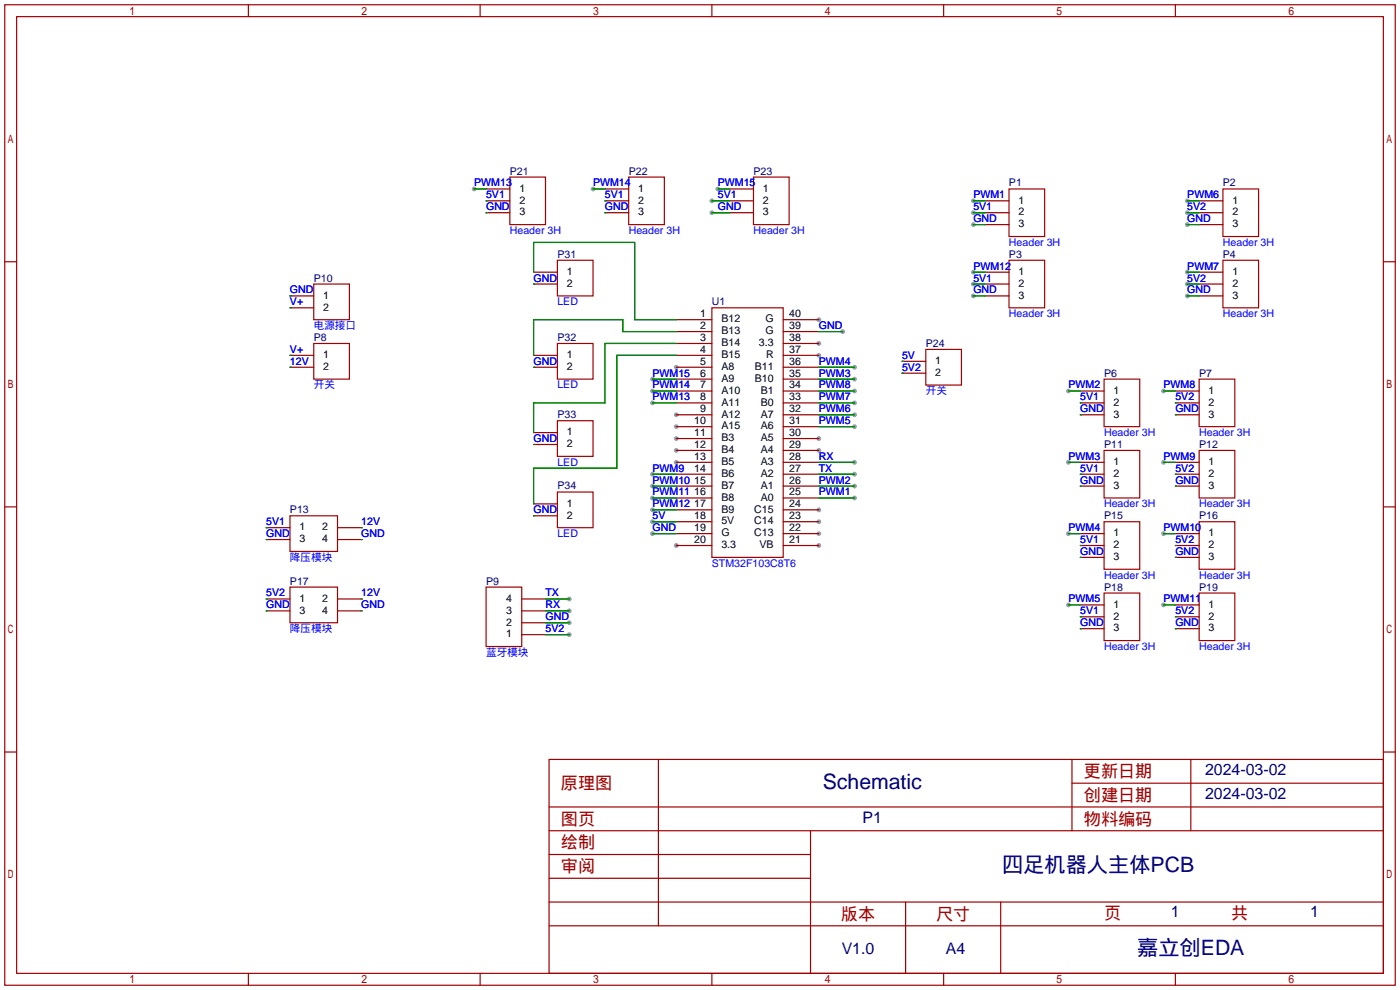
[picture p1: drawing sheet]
<svg xmlns="http://www.w3.org/2000/svg" width="299mm" height="212mm" viewBox="0 0 299 212" stroke-linecap="round" stroke-linejoin="round" font-family="sans-serif">
<g fill="#999">
<circle cx="144.5" cy="78.5" r=".51"/>
<circle cx="144.5" cy="88.6" r=".51"/>
<circle cx="144.5" cy="91.2" r=".51"/>
<circle cx="144.5" cy="93.7" r=".51"/>
<circle cx="144.5" cy="96.3" r=".51"/>
<circle cx="144.5" cy="98.8" r=".51"/>
<circle cx="144.5" cy="116.6" r=".51"/>
<circle cx="175" cy="116.6" r=".51"/>
<circle cx="175" cy="114" r=".51"/>
<circle cx="175" cy="111.5" r=".51"/>
<circle cx="175" cy="109" r=".51"/>
<circle cx="175" cy="96.3" r=".51"/>
<circle cx="175" cy="93.7" r=".51"/>
<circle cx="175" cy="75.9" r=".51"/>
<circle cx="175" cy="73.4" r=".51"/>
<circle cx="175" cy="68.3" r=".51"/>
<circle cx="121.7" cy="128" r=".51"/>
<circle cx="121.7" cy="130.6" r=".51"/>
<circle cx="121.7" cy="133.1" r=".51"/>
<circle cx="121.7" cy="135.6" r=".51"/>
<circle cx="208" cy="42.9" r=".51"/>
<circle cx="248.7" cy="114" r=".51"/>
<circle cx="248.7" cy="98.8" r=".51"/>
<circle cx="248.7" cy="83.6" r=".51"/>
<circle cx="253.7" cy="58.2" r=".51"/>
<circle cx="253.7" cy="42.9" r=".51"/>
<circle cx="228.3" cy="83.6" r=".51"/>
<circle cx="228.3" cy="98.8" r=".51"/>
<circle cx="228.3" cy="114" r=".51"/>
<circle cx="228.3" cy="129.3" r=".51"/>
<circle cx="208" cy="58.2" r=".51"/>
<circle cx="248.7" cy="129.3" r=".51"/>
<circle cx="139.4" cy="83.6" r=".51"/>
<circle cx="139.4" cy="86.1" r=".51"/>
<circle cx="180.1" cy="70.9" r=".51"/>
<circle cx="182.6" cy="81" r=".51"/>
<circle cx="182.6" cy="78.5" r=".51"/>
<circle cx="182.6" cy="83.6" r=".51"/>
<circle cx="182.6" cy="86.1" r=".51"/>
<circle cx="182.6" cy="88.6" r=".51"/>
<circle cx="182.6" cy="91.2" r=".51"/>
<circle cx="182.6" cy="98.8" r=".51"/>
<circle cx="182.6" cy="101.3" r=".51"/>
<circle cx="182.6" cy="106.4" r=".51"/>
<circle cx="182.6" cy="103.9" r=".51"/>
<circle cx="139.4" cy="101.3" r=".51"/>
<circle cx="139.4" cy="103.9" r=".51"/>
<circle cx="139.4" cy="106.4" r=".51"/>
<circle cx="139.4" cy="109" r=".51"/>
<circle cx="139.4" cy="111.5" r=".51"/>
<circle cx="139.4" cy="114" r=".51"/>
<circle cx="101.3" cy="40.4" r=".51"/>
<circle cx="126.7" cy="40.4" r=".51"/>
<circle cx="208" cy="45.5" r=".51"/>
<circle cx="208" cy="48" r=".51"/>
<circle cx="253.7" cy="45.5" r=".51"/>
<circle cx="253.7" cy="60.7" r=".51"/>
<circle cx="208" cy="60.7" r=".51"/>
<circle cx="208" cy="63.2" r=".51"/>
<circle cx="253.7" cy="48" r=".51"/>
<circle cx="253.7" cy="63.2" r=".51"/>
<circle cx="153.4" cy="40.4" r=".51"/>
<circle cx="139.4" cy="81" r=".51"/>
<circle cx="152.1" cy="45.5" r=".51"/>
<circle cx="152.1" cy="42.9" r=".51"/>
</g>
<g fill="none" stroke="#a10000" stroke-width=".25">
<path d="M1 1h297.2v209.6h-297.2zM3.6 3.6h292.1v204.4h-292.1zM53.1 1v2.6M102.6 1v2.6M152.1 1v2.6M201.7 1v2.6M251.2 1v2.6M109 37.8h7.6v10.2h-7.6zM134.4 37.8h7.6v10.2h-7.6zM161 37.8h7.7v10.2h-7.7zM1 55.9h2.6M119.1 55.6h7.6v7.6h-7.6z"/>
<path d="M215.6 40.4h7.7v10.1h-7.7zM215.6 55.6h7.7v10.2h-7.7zM261.4 40.4h7.6v10.1h-7.6zM261.4 55.6h7.6v10.2h-7.6zM295.7 55.9h2.5M67.1 73.4h7.6v7.6h-7.6zM67.1 60.7h7.6v7.6h-7.6zM119.1 73.4h7.6v7.6h-7.6zM152.1 65.8h15.3v53.3h-15.3zM197.9 74.7h7.6v7.6h-7.6zM119.1 89.9h7.6v7.6h-7.6zM236 81h7.6v10.2h-7.6z"/>
<path d="M236 96.3h7.6v10.1h-7.6zM256.3 81h7.6v10.2h-7.6zM256.3 96.3h7.6v10.1h-7.6zM1 108.3h2.6M62 110.2h10.1v7.7h-10.1zM119.1 105.2h7.6v7.6h-7.6zM236 111.5h7.6v10.2h-7.6zM256.3 111.5h7.6v10.2h-7.6zM295.7 108.3h2.5M62 125.5h10.1v7.6h-10.1zM103.9 125.5h7.6v12.7h-7.6zM236 126.7h7.6v10.2h-7.6z"/>
<path d="M256.3 126.7h7.6v10.2h-7.6zM1 160.7h2.6M117.3 162.3h178.4v45.7h-178.4zM117.3 177.5h178.4M117.3 172.5h178.4M140.7 162.3v35.6M173.2 177.5v30.5M229.1 162.3v15.2M229.1 167.4h66.6M254.5 162.3v15.2M295.7 160.7h2.5M117.3 182.6h55.9"/>
<path d="M117.3 197.9h178.4M117.3 192.8h178.4M117.3 187.7h55.9M193.5 192.8v15.2M213.9 192.8v15.2M53.1 208v2.6M102.6 208v2.6M152.1 208v2.6M201.7 208v2.6M251.2 208v2.6"/>
</g>
<g fill="none" stroke="#870000" stroke-width=".25">
<path d="M103.9 42.9h5.1M103.9 45.5h5.1M103.9 40.4h5.1M114 58.2h5.1M129.3 42.9h5.1M129.3 45.5h5.1M129.3 40.4h5.1M156 42.9h5M156 45.5h5M156 40.4h5M210.6 42.9h5M210.6 45.5h5"/>
<path d="M210.6 48h5M210.6 58.2h5M256.3 42.9h5.1M256.3 45.5h5.1M256.3 48h5.1M256.3 58.2h5.1M62 75.9h5.1M62 78.5h5.1M62 63.2h5.1M62 65.8h5.1M114 75.9h5.1M114 78.5h5.1"/>
<path d="M114 60.7h5.1M144.5 75.9h7.6M144.5 78.5h7.6M144.5 68.3h7.6M144.5 70.9h7.6M144.5 73.4h7.6M167.4 75.9h7.6M167.4 78.5h7.6M167.4 68.3h7.6M167.4 70.9h7.6M167.4 73.4h7.6M192.8 77.2h5.1"/>
<path d="M192.8 79.8h5.1M210.6 60.7h5M210.6 63.2h5M256.3 60.7h5.1M256.3 63.2h5.1M114 92.5h5.1M114 95h5.1M144.5 83.6h7.6M144.5 86.1h7.6M144.5 88.6h7.6M144.5 98.8h7.6M144.5 81h7.6"/>
<path d="M144.5 91.2h7.6M144.5 93.7h7.6M144.5 96.3h7.6M167.4 83.6h7.6M167.4 86.1h7.6M167.4 88.6h7.6M167.4 98.8h7.6M167.4 81h7.6M167.4 91.2h7.6M167.4 93.7h7.6M167.4 96.3h7.6M230.9 83.6h5.1"/>
<path d="M230.9 86.1h5.1M230.9 88.6h5.1M230.9 98.8h5.1M251.2 83.6h5.1M251.2 86.1h5.1M251.2 88.6h5.1M251.2 98.8h5.1M56.9 112.8h5.1M56.9 115.3h5.1M72.1 112.8h5.1M72.1 115.3h5.1M114 107.7h5.1"/>
<path d="M114 110.2h5.1M144.5 101.3h7.6M144.5 103.9h7.6M144.5 114h7.6M144.5 116.6h7.6M144.5 106.4h7.6M144.5 109h7.6M144.5 111.5h7.6M167.4 101.3h7.6M167.4 103.9h7.6M167.4 114h7.6M167.4 116.6h7.6"/>
<path d="M167.4 106.4h7.6M167.4 109h7.6M167.4 111.5h7.6M230.9 101.3h5.1M230.9 103.9h5.1M230.9 114h5.1M230.9 116.6h5.1M230.9 119.1h5.1M251.2 101.3h5.1M251.2 103.9h5.1M251.2 114h5.1M251.2 116.6h5.1"/>
<path d="M251.2 119.1h5.1M56.9 130.6h5.1M56.9 128h5.1M72.1 130.6h5.1M72.1 128h5.1M111.5 135.6h5.1M111.5 133.1h5.1M111.5 130.6h5.1M111.5 128h5.1M230.9 129.3h5.1M230.9 131.8h5.1M230.9 134.4h5.1"/>
<path d="M251.2 129.3h5.1M251.2 131.8h5.1M251.2 134.4h5.1"/>
</g>
<g fill="none" stroke="#008700" stroke-width=".25">
<path d="M101.3 40.4h2.6M103.9 45.5h.1M103.9 42.9h.1M114 58.2v-6.4h21.6v16.5h8.9M126.7 40.4h2.6M129.3 45.5h.1M129.3 42.9h.1M152.1 42.9h3.9M152.1 45.5h3.9M153.4 40.4h2.6M208 42.9h2.6M208 58.2h2.6"/>
<path d="M208 45.5h2.6M208 48h2.6M253.7 42.9h2.6M253.7 58.2h2.6M253.7 45.5h2.6M253.7 48h2.6M62 75.9h.1M62 78.5h.1M62 65.8h.1M62 63.2h.1M114 78.5h.1M114 60.7h.1"/>
<path d="M144.5 73.4h-15.2v12.7h-15.3v6.4M144.5 70.9h-11.4v-2.6h-19.1v7.6M144.5 75.9h-12.7v24.2h-17.8v7.6M175 70.9h5.1M175 78.5h7.6M192.8 77.2h.1M192.8 79.8h.1M208 60.7h2.6M208 63.2h2.6M253.7 60.7h2.6M253.7 63.2h2.6M114 95h.1"/>
<path d="M139.4 83.6h5.1M139.4 86.1h5.1M139.4 81h5.1M175 98.8h7.6M175 83.6h7.6M175 86.1h7.6M175 81h7.6M175 88.6h7.6M175 91.2h7.6M228.3 98.8h2.6M228.3 83.6h2.6M230.9 88.6h.1"/>
<path d="M230.9 86.1h.1M248.7 98.8h2.5M248.7 83.6h2.5M251.2 88.6h.1M251.2 86.1h.1M56.9 112.8h.1M56.9 115.3h.1M77.2 112.8h.1M77.2 115.3h.1M114 110.2h.1M139.4 114h5.1M139.4 101.3h5.1"/>
<path d="M139.4 106.4h5.1M139.4 103.9h5.1M139.4 109h5.1M139.4 111.5h5.1M175 101.3h7.6M175 106.4h7.6M175 103.9h7.6M228.3 114h2.6M230.9 116.6h.1M230.9 103.9h.1M230.9 119.1h.1M230.9 101.3h.1"/>
<path d="M248.7 114h2.5M251.2 101.3h.1M251.2 119.1h.1M251.2 103.9h.1M251.2 116.6h.1M56.9 128h.1M56.9 130.6h.1M77.2 128h.1M77.2 130.6h.1M116.6 128h5.1M116.6 130.6h5.1M116.6 133.1h5.1"/>
<path d="M116.6 135.6h5.1M228.3 129.3h2.6M230.9 134.4h.1M230.9 131.8h.1M248.7 129.3h2.5M251.2 134.4h.1M251.2 131.8h.1"/>
</g>
<g font-size="4.5" fill="#000080">
<text x="175.8" y="168.6">Schematic</text>
<text x="214.2" y="186.3">四足机器人主体PCB</text>
<text x="243" y="204.1">嘉立创EDA</text>
</g>
<g font-size="3.7" fill="#a00000">
<text x="231.6" y="166.1">更新日期</text>
<text x="119.9" y="168.6">原理图</text>
<text x="231.6" y="171.2">创建日期</text>
<text x="119.9" y="176.3">图页</text>
<text x="231.6" y="176.3">物料编码</text>
<text x="119.9" y="181.3">绘制</text>
<text x="119.9" y="186.4">审阅</text>
<text x="179.7" y="196.6">版本</text>
<text x="200" y="196.6">尺寸</text>
<text x="236" y="196.3">页</text>
<text x="263.1" y="196.3">共</text>
</g>
<g font-size="3.4" fill="#000080">
<text x="257.6" y="165.7">2024-03-02</text>
<text x="257.6" y="170.8">2024-03-02</text>
<text x="184.4" y="175.9">P1</text>
<text x="250.3" y="196">1</text>
<text x="280" y="196">1</text>
<text x="179.9" y="203.8">V1.0</text>
<text x="202.1" y="203.8">A4</text>
</g>
<g font-size="2.3" fill="#00f">
<text x="101.3" y="39.8">PWM13</text>
<text x="126.7" y="39.8">PWM14</text>
<text x="153.4" y="39.8">PWM15</text>
<text x="103.9" y="44.9">GND</text>
<text x="103.9" y="42.4">5V1</text>
<text x="129.3" y="44.9">GND</text>
<text x="129.3" y="42.4">5V1</text>
<text x="153.4" y="44.9">GND</text>
<text x="153.4" y="42.4">5V1</text>
<text x="208" y="42.4">PWM1</text>
<text x="208" y="44.9">5V1</text>
<text x="208" y="47.5">GND</text>
<text x="253.7" y="42.4">PWM6</text>
<text x="253.7" y="44.9">5V2</text>
<text x="253.7" y="47.5">GND</text>
<text x="109" y="50">Header 3H</text>
<text x="134.4" y="50">Header 3H</text>
<text x="161" y="50">Header 3H</text>
<text x="215.6" y="52.5">Header 3H</text>
<text x="261.4" y="52.5">Header 3H</text>
<text x="208" y="57.6">PWM12</text>
<text x="253.7" y="57.6">PWM7</text>
<text x="62" y="65.2">V+</text>
<text x="62" y="62.7">GND</text>
<text x="114" y="60.2">GND</text>
<text x="119.1" y="65.2">LED</text>
<text x="208" y="60.2">5V1</text>
<text x="208" y="62.7">GND</text>
<text x="253.7" y="60.2">5V2</text>
<text x="253.7" y="62.7">GND</text>
<text x="67.1" y="70.3">电源接口</text>
<text x="175" y="70.3">GND</text>
<text x="215.6" y="67.8">Header 3H</text>
<text x="261.4" y="67.8">Header 3H</text>
<text x="62" y="75.4">V+</text>
<text x="62" y="77.9">12V</text>
<text x="114" y="77.9">GND</text>
<text x="175" y="77.9">PWM4</text>
<text x="192.8" y="76.7">5V</text>
<text x="67.1" y="83">开关</text>
<text x="119.1" y="83">LED</text>
<text x="139.4" y="83">PWM14</text>
<text x="139.4" y="80.5">PWM15</text>
<text x="175" y="80.5">PWM3</text>
<text x="175" y="83">PWM8</text>
<text x="192.8" y="79.2">5V2</text>
<text x="228.3" y="83">PWM2</text>
<text x="248.7" y="83">PWM8</text>
<text x="139.4" y="85.6">PWM13</text>
<text x="175" y="85.6">PWM7</text>
<text x="175" y="88.1">PWM6</text>
<text x="197.9" y="84.3">开关</text>
<text x="230.9" y="88.1">GND</text>
<text x="230.9" y="85.6">5V1</text>
<text x="251.2" y="88.1">GND</text>
<text x="251.2" y="85.6">5V2</text>
<text x="114" y="94.5">GND</text>
<text x="175" y="90.6">PWM5</text>
<text x="236" y="93.2">Header 3H</text>
<text x="256.3" y="93.2">Header 3H</text>
<text x="119.1" y="99.5">LED</text>
<text x="139.4" y="100.8">PWM9</text>
<text x="175" y="98.3">RX</text>
<text x="175" y="100.8">TX</text>
<text x="228.3" y="98.3">PWM3</text>
<text x="230.9" y="100.8">5V1</text>
<text x="248.7" y="98.3">PWM9</text>
<text x="251.2" y="100.8">5V2</text>
<text x="139.4" y="103.3">PWM10</text>
<text x="139.4" y="105.9">PWM11</text>
<text x="175" y="105.9">PWM1</text>
<text x="175" y="103.3">PWM2</text>
<text x="230.9" y="103.3">GND</text>
<text x="251.2" y="103.3">GND</text>
<text x="56.9" y="112.2">5V1</text>
<text x="77.2" y="112.2">12V</text>
<text x="114" y="109.7">GND</text>
<text x="139.4" y="108.4">PWM12</text>
<text x="139.4" y="111">5V</text>
<text x="139.4" y="113.5">GND</text>
<text x="228.3" y="113.5">PWM4</text>
<text x="236" y="108.4">Header 3H</text>
<text x="248.7" y="113.5">PWM10</text>
<text x="256.3" y="108.4">Header 3H</text>
<text x="56.9" y="114.8">GND</text>
<text x="62" y="119.9">降压模块</text>
<text x="77.2" y="114.8">GND</text>
<text x="119.1" y="114.8">LED</text>
<text x="230.9" y="116">5V1</text>
<text x="230.9" y="118.6">GND</text>
<text x="251.2" y="118.6">GND</text>
<text x="251.2" y="116">5V2</text>
<text x="152.1" y="121.1">STM32F103C8T6</text>
<text x="236" y="123.7">Header 3H</text>
<text x="256.3" y="123.7">Header 3H</text>
<text x="56.9" y="127.5">5V2</text>
<text x="56.9" y="130">GND</text>
<text x="77.2" y="127.5">12V</text>
<text x="77.2" y="130">GND</text>
<text x="116.6" y="127.5">TX</text>
<text x="116.6" y="130">RX</text>
<text x="228.3" y="128.7">PWM5</text>
<text x="230.9" y="131.3">5V1</text>
<text x="248.7" y="128.7">PWM11</text>
<text x="251.2" y="131.3">5V2</text>
<text x="62" y="135.1">降压模块</text>
<text x="116.6" y="132.6">GND</text>
<text x="116.6" y="135.1">5V2</text>
<text x="230.9" y="133.8">GND</text>
<text x="251.2" y="133.8">GND</text>
<text x="103.9" y="140.2">蓝牙模块</text>
<text x="236" y="138.9">Header 3H</text>
<text x="256.3" y="138.9">Header 3H</text>
</g>
<g font-size="2.3" fill="#000080">
<text x="109" y="37.3">P21</text>
<text x="134.4" y="37.3">P22</text>
<text x="161" y="37.3">P23</text>
<text x="215.6" y="39.8">P1</text>
<text x="261.4" y="39.8">P2</text>
<text x="119.1" y="55.1">P31</text>
<text x="215.6" y="55.1">P3</text>
<text x="261.4" y="55.1">P4</text>
<text x="67.1" y="60.2">P10</text>
<text x="152.1" y="65.2">U1</text>
<text x="67.1" y="72.9">P8</text>
<text x="119.1" y="72.9">P32</text>
<text x="197.9" y="74.1">P24</text>
<text x="236" y="80.5">P6</text>
<text x="256.3" y="80.5">P7</text>
<text x="119.1" y="89.4">P33</text>
<text x="236" y="95.7">P11</text>
<text x="256.3" y="95.7">P12</text>
<text x="119.1" y="104.6">P34</text>
<text x="62" y="109.7">P13</text>
<text x="236" y="111">P15</text>
<text x="256.3" y="111">P16</text>
<text x="62" y="124.9">P17</text>
<text x="103.9" y="124.9">P9</text>
<text x="236" y="126.2">P18</text>
<text x="256.3" y="126.2">P19</text>
</g>
<g font-size="2.3">
<text x="111" y="41">1</text>
<text x="136.4" y="41">1</text>
<text x="163.1" y="41">1</text>
<text x="111" y="43.5">2</text>
<text x="111" y="46.1">3</text>
<text x="136.4" y="43.5">2</text>
<text x="136.4" y="46.1">3</text>
<text x="163.1" y="43.5">2</text>
<text x="163.1" y="46.1">3</text>
<text x="217.7" y="43.5">1</text>
<text x="217.7" y="46.1">2</text>
<text x="263.4" y="43.5">1</text>
<text x="263.4" y="46.1">2</text>
<text x="217.7" y="48.6">3</text>
<text x="263.4" y="48.6">3</text>
<text x="121.2" y="58.8">1</text>
<text x="217.7" y="58.8">1</text>
<text x="263.4" y="58.8">1</text>
<text x="69.1" y="63.8">1</text>
<text x="121.2" y="61.3">2</text>
<text x="217.7" y="61.3">2</text>
<text x="217.7" y="63.8">3</text>
<text x="263.4" y="61.3">2</text>
<text x="263.4" y="63.8">3</text>
<text x="69.1" y="66.4">2</text>
<text x="149.6" y="67.8">1</text>
<text x="149.6" y="70.3">2</text>
<text x="154.2" y="68.9">B12</text>
<text x="154.2" y="71.5">B13</text>
<text x="163.6" y="71.5">G</text>
<text x="163.6" y="68.9">G</text>
<text x="168.7" y="70.3">39</text>
<text x="168.7" y="67.8">40</text>
<text x="69.1" y="76.5">1</text>
<text x="121.2" y="76.5">1</text>
<text x="149.6" y="72.9">3</text>
<text x="149.6" y="75.4">4</text>
<text x="149.6" y="77.9">5</text>
<text x="154.2" y="74">B14</text>
<text x="154.2" y="76.5">B15</text>
<text x="162.2" y="74">3.3</text>
<text x="163.7" y="76.5">R</text>
<text x="168.7" y="77.9">36</text>
<text x="168.7" y="75.4">37</text>
<text x="168.7" y="72.9">38</text>
<text x="199.9" y="77.8">1</text>
<text x="69.1" y="79.1">2</text>
<text x="121.2" y="79.1">2</text>
<text x="149.6" y="80.5">6</text>
<text x="149.6" y="83">7</text>
<text x="154.2" y="79.1">A8</text>
<text x="154.2" y="81.6">A9</text>
<text x="161.3" y="81.6">B10</text>
<text x="161.3" y="79.1">B11</text>
<text x="168.7" y="83">34</text>
<text x="168.7" y="80.5">35</text>
<text x="199.9" y="80.3">2</text>
<text x="149.6" y="85.6">8</text>
<text x="149.6" y="88.1">9</text>
<text x="154.2" y="84.2">A10</text>
<text x="154.2" y="86.7">A11</text>
<text x="154.2" y="89.2">A12</text>
<text x="162.6" y="89.2">A7</text>
<text x="162.6" y="86.7">B0</text>
<text x="162.6" y="84.2">B1</text>
<text x="168.7" y="88.1">32</text>
<text x="168.7" y="85.6">33</text>
<text x="238" y="84.2">1</text>
<text x="238" y="86.7">2</text>
<text x="238" y="89.2">3</text>
<text x="258.3" y="84.2">1</text>
<text x="258.3" y="86.7">2</text>
<text x="258.3" y="89.2">3</text>
<text x="121.2" y="93">1</text>
<text x="121.2" y="95.6">2</text>
<text x="148.4" y="90.6">10</text>
<text x="148.4" y="93.2">11</text>
<text x="148.4" y="95.7">12</text>
<text x="154.2" y="91.8">A15</text>
<text x="154.2" y="94.3">B3</text>
<text x="162.6" y="94.3">A5</text>
<text x="162.6" y="91.8">A6</text>
<text x="168.7" y="95.7">29</text>
<text x="168.7" y="93.2">30</text>
<text x="168.7" y="90.6">31</text>
<text x="148.4" y="98.3">13</text>
<text x="148.4" y="100.8">14</text>
<text x="154.2" y="96.9">B4</text>
<text x="154.2" y="99.4">B5</text>
<text x="154.2" y="101.9">B6</text>
<text x="162.6" y="101.9">A2</text>
<text x="162.6" y="99.4">A3</text>
<text x="162.6" y="96.9">A4</text>
<text x="168.7" y="100.8">27</text>
<text x="168.7" y="98.3">28</text>
<text x="238" y="99.4">1</text>
<text x="238" y="101.9">2</text>
<text x="258.3" y="99.4">1</text>
<text x="258.3" y="101.9">2</text>
<text x="148.4" y="103.3">15</text>
<text x="148.4" y="105.9">16</text>
<text x="154.2" y="104.5">B7</text>
<text x="154.2" y="107">B8</text>
<text x="162.6" y="107">A0</text>
<text x="162.6" y="104.5">A1</text>
<text x="168.7" y="105.9">25</text>
<text x="168.7" y="103.3">26</text>
<text x="238" y="104.5">3</text>
<text x="258.3" y="104.5">3</text>
<text x="64" y="113.4">1</text>
<text x="68.8" y="113.4">2</text>
<text x="121.2" y="108.3">1</text>
<text x="121.2" y="110.8">2</text>
<text x="148.4" y="108.4">17</text>
<text x="148.4" y="111">18</text>
<text x="148.4" y="113.5">19</text>
<text x="154.2" y="109.6">B9</text>
<text x="154.2" y="112.1">5V</text>
<text x="161.2" y="112.1">C14</text>
<text x="161.2" y="109.6">C15</text>
<text x="168.7" y="113.5">22</text>
<text x="168.7" y="111">23</text>
<text x="168.7" y="108.4">24</text>
<text x="64" y="115.9">3</text>
<text x="68.8" y="115.9">4</text>
<text x="148.4" y="116">20</text>
<text x="154.2" y="114.6">G</text>
<text x="154.2" y="117.2">3.3</text>
<text x="161.2" y="114.6">C13</text>
<text x="162.3" y="117.2">VB</text>
<text x="168.7" y="116">21</text>
<text x="238" y="114.6">1</text>
<text x="238" y="117.2">2</text>
<text x="238" y="119.7">3</text>
<text x="258.3" y="114.6">1</text>
<text x="258.3" y="117.2">2</text>
<text x="258.3" y="119.7">3</text>
<text x="64" y="128.6">1</text>
<text x="64" y="131.1">3</text>
<text x="68.8" y="128.6">2</text>
<text x="68.8" y="131.1">4</text>
<text x="108.2" y="131.1">3</text>
<text x="108.2" y="128.6">4</text>
<text x="238" y="129.9">1</text>
<text x="258.3" y="129.9">1</text>
<text x="108.2" y="136.2">1</text>
<text x="108.2" y="133.7">2</text>
<text x="238" y="132.4">2</text>
<text x="238" y="135">3</text>
<text x="258.3" y="132.4">2</text>
<text x="258.3" y="135">3</text>
</g>
</svg>
